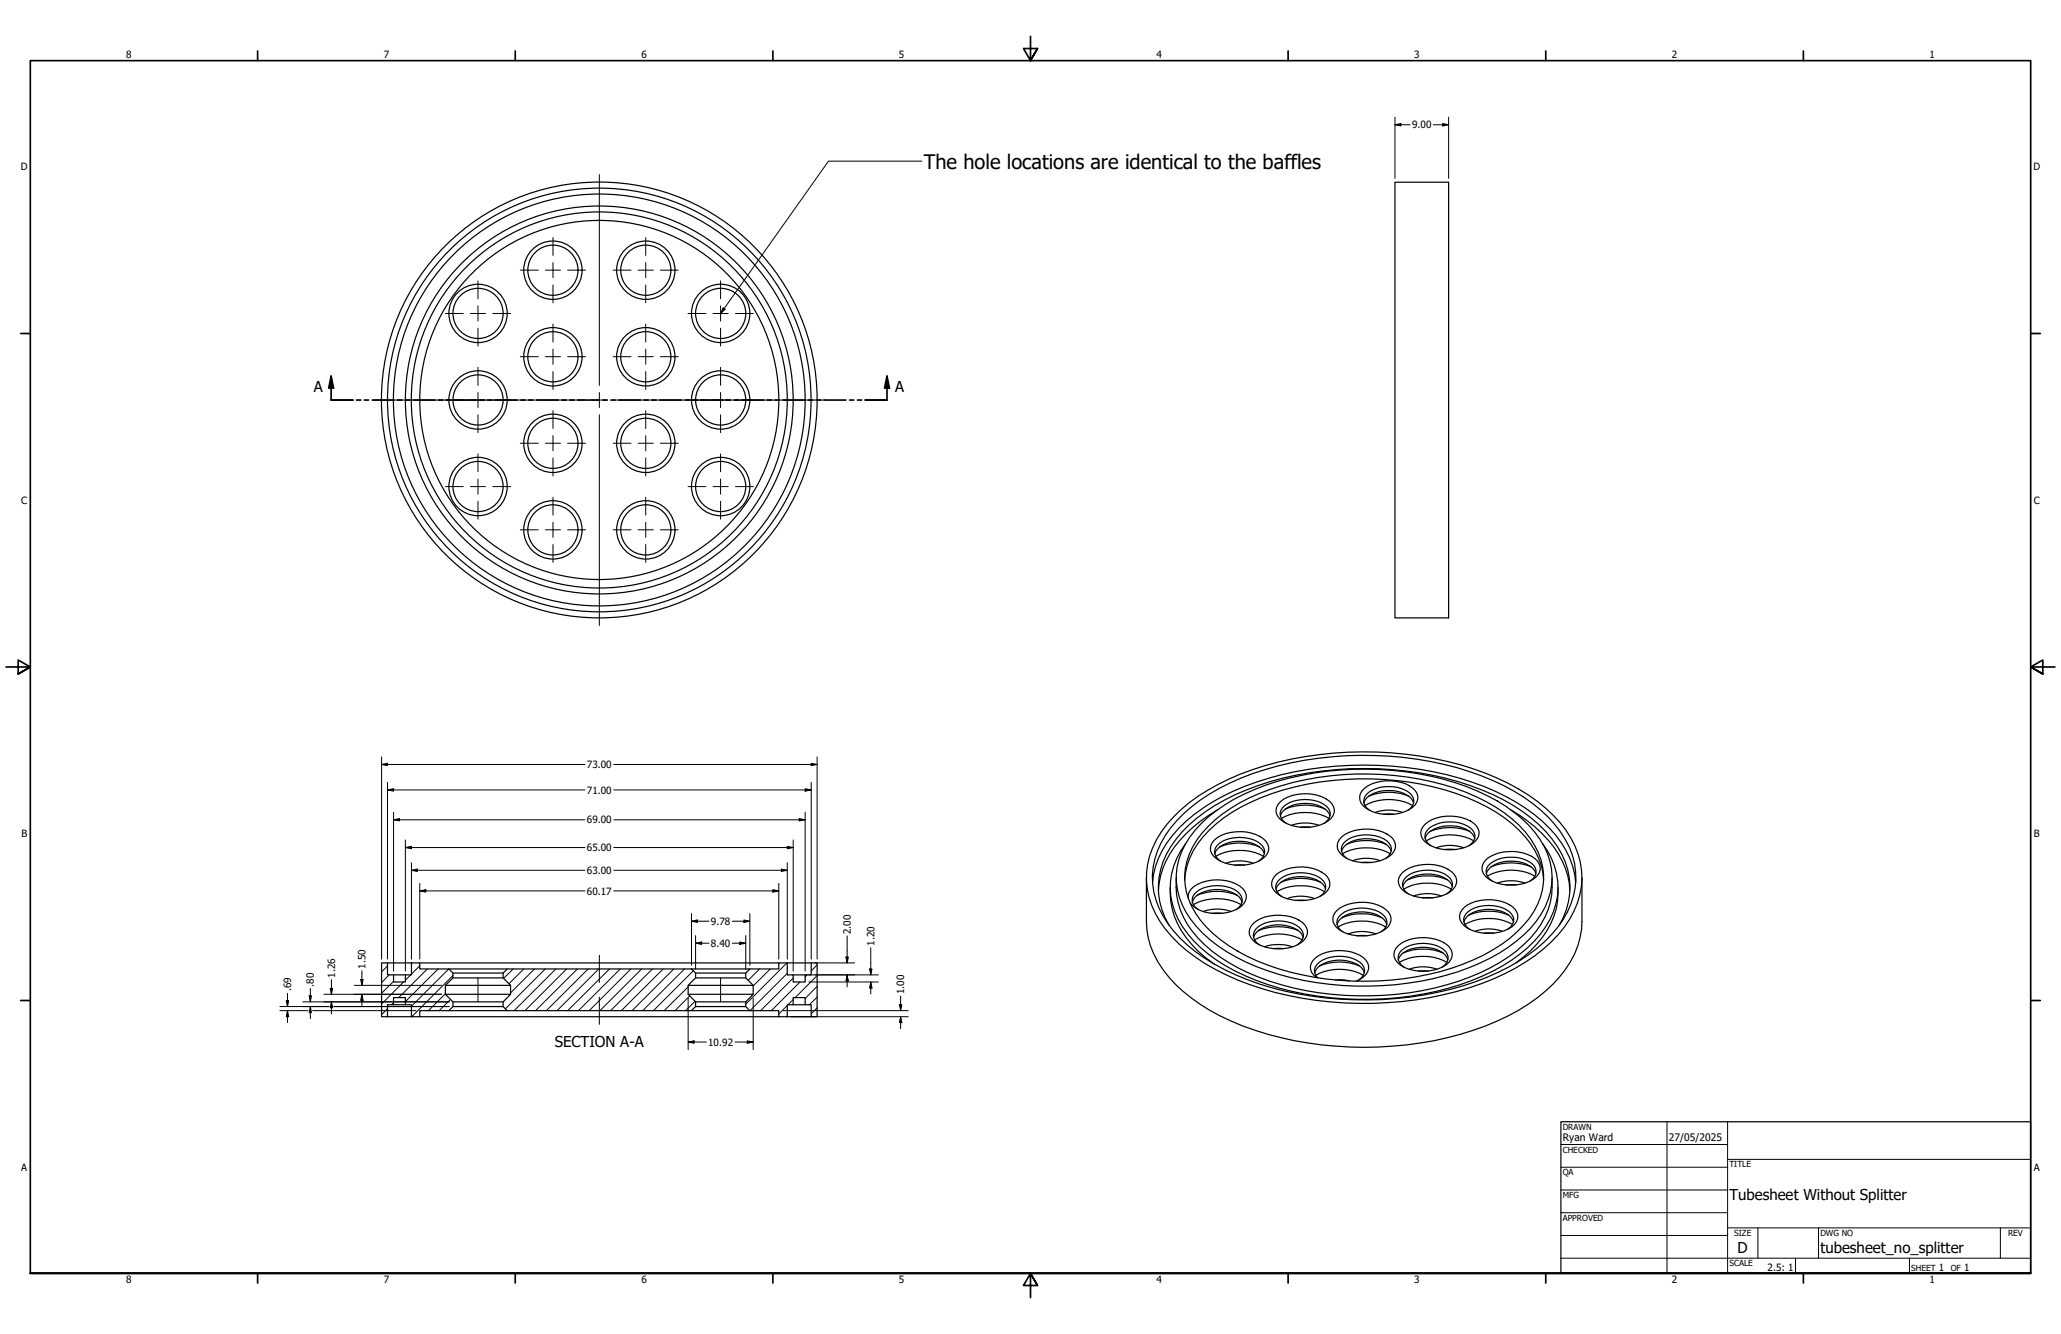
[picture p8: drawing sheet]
<svg xmlns="http://www.w3.org/2000/svg" width="864mm" height="559mm" viewBox="0 0 864 559" stroke-linecap="round" stroke-linejoin="round" font-family="sans-serif">
<!-- layer: Hatch (ANSI) -->
<g fill="none" stroke="#000" stroke-width=".42">
<path d="M162.4 404.6l-2.5 2.5M163.1 408.4l-3.2 3.2M164.9 411.1l-5 5M169.1 411.4l-9.2 9.2M172.1 408.4l-2.2 2.2M172.6 403.4l-.2 .2M175.9 404.6l-3.5 3.5M179.1 405.9l-12 12M183.6 405.9l-13.7 13.6M186.6 416.2l-7.1 7.2M188 405.9l-15.6 15.6M188.8 418.7l-4.8 4.7"/>
<path d="M189.8 408.6l-17.3 17.3M215 405.9l-4 3.9M219.5 405.9l-6.2 6.2M224 405.9l-10.1 10M228.5 405.9l-16.7 16.7M232.9 405.9l-17.4 17.5M237.4 405.9l-17.4 17.5M241.9 405.9l-17.5 17.5M246.4 405.9l-17.5 17.5M250.9 405.9l-17.5 17.5M255.4 405.9l-17.5 17.5M259.9 405.9l-17.5 17.5"/>
<path d="M264.4 405.9l-17.5 17.5M268.9 405.9l-17.5 17.5M273.4 405.9l-17.6 17.5M277.9 405.9l-17.6 17.5M282.3 405.9l-17.4 17.5M286.8 405.9l-17.5 17.5M288.4 413.4l-10.1 10M289 417.2l-6.2 6.2M290.5 406.7l-16.7 16.7M291.3 419.4l-4 4M318.3 405.9l-4.8 4.8M322.8 405.9l-7.2 7.1"/>
<path d="M329.8 403.4l-17.3 17.2M329.9 407.7l-15.6 15.7M332.4 418.7l-2.2 2.2M332.4 409.7l-13.7 13.7M335.2 411.4l-12 12M338.2 408.4l-.8 .8M342.4 417.7l-3.2 3.2M342.4 413.2l-5 5M342.4 408.7l-9.2 9.2M342.4 404.2l-2.5 2.5M162.4 422.5l-2.5 2.6M164.9 420.1l-.8 .8"/>
<path d="M329.9 425.7l-.2 .2M329.9 421.2l-3.6 3.6M342.4 422.1l-2.5 2.6"/>
</g>
<!-- layer: Visible (ANSI) -->
<g fill="none" stroke="#000" stroke-width=".51">
<path d="M584.5 76.3h22.5v182.5h-22.5zM510 339.3a53.3 53.3 0 0 0-21.4 21.4 32.5 32.5 0 0 0-3.2 12.2M536.6 335.8a18 18 0 0 1 20.4-.3 4.8 4.8 0 0 1-.4 8.3 18 18 0 0 1-20.3-.8 4.6 4.6 0 0 1 .3-7.2zM538.5 339a21.5 21.5 0 0 1 16.8 0M571.5 336.4a8.8 8.8 0 0 1 7.4-5.1 13.3 13.3 0 0 1 13 3.9l.4 1.2M571.6 330.4a17.7 17.7 0 0 1 20.3-.3 4.8 4.8 0 0 1-.3 8.3 17.9 17.9 0 0 1-20.3-.8 4.7 4.7 0 0 1 .3-7.2zM571.9 337.4a20.8 20.8 0 0 1 20 0M573.5 333.5a22.1 22.1 0 0 1 16.8 0M573.9 339.5a4.5 4.5 0 0 1-2.5-4.4 4.5 4.5 0 0 1 3.3-3.9 15 15 0 0 1 16.7 1.8 4.2 4.2 0 0 1-1.5 6.5M633.2 339.3a53.3 53.3 0 0 1 21.4 21.4 29.6 29.6 0 0 1 3.2 12.2M491.7 342.2a86.1 86.1 0 0 1 38.5-21.5 150.2 150.2 0 0 1 92 3.1 74.5 74.5 0 0 1 33.9 23.9 32.8 32.8 0 0 1-.7 40.7 71.2 71.2 0 0 1-29.5 21.6 147.7 147.7 0 0 1-107.3 .5 74.1 74.1 0 0 1-30.3-21.3 33.2 33.2 0 0 1 .6-43.9zM496 340.8a89.2 89.2 0 0 1 39.6-20 146.8 146.8 0 0 1 85 4.1 71.1 71.1 0 0 1 33.3 23.5 31.9 31.9 0 0 1-1.2 40 71.1 71.1 0 0 1-29.6 21 144.9 144.9 0 0 1-100.5 .9 74.3 74.3 0 0 1-30.9-20.3 32.4 32.4 0 0 1-1.2-43.2z"/>
<path d="M496.8 353.4a29.3 29.3 0 0 0 .9 37.8 66.2 66.2 0 0 0 28.8 19.5 132.7 132.7 0 0 0 90.2 0 66.9 66.9 0 0 0 28.8-19.5 29.4 29.4 0 0 0 .9-37.8M503.3 345a82.8 82.8 0 0 1 41.7-20.1 128.2 128.2 0 0 1 73.9 6.4 59.3 59.3 0 0 1 26.3 20.2 28.1 28.1 0 0 1-1.5 34.5 65.2 65.2 0 0 1-28.2 19.4 127.4 127.4 0 0 1-93.4-2.4 55.7 55.7 0 0 1-25.1-20.8 28.4 28.4 0 0 1 3.7-34.3zM506.2 346.3a70.4 70.4 0 0 1 30.8-17.2 123.5 123.5 0 0 1 77.4 2.8 58.9 58.9 0 0 1 26.8 19.3 27.4 27.4 0 0 1-2.8 36.4 68.8 68.8 0 0 1-29.8 17.8 123.2 123.2 0 0 1-82-2.9 56.3 56.3 0 0 1-25.6-19.9 27 27 0 0 1 2.6-33.5zM509 357.6a8.6 8.6 0 0 1 7.4-5 13.2 13.2 0 0 1 12.9 3.9l.5 1.1M509.1 351.7a18 18 0 0 1 20.4-.3 4.8 4.8 0 0 1-.4 8.3 18 18 0 0 1-20.3-.8 4.6 4.6 0 0 1 .3-7.2zM509.5 358.7a21.3 21.3 0 0 1 19.9 0M511 354.8a21.5 21.5 0 0 1 16.8 0M536.5 341.8a8.6 8.6 0 0 1 7.4-5.1 13.2 13.2 0 0 1 12.9 3.9l.5 1.2M536.9 342.8a21.4 21.4 0 0 1 20 0M538.9 344.9a4.3 4.3 0 0 1-.5-7.5 15.6 15.6 0 0 1 17 0 4.2 4.2 0 0 1-.5 7.5M541.1 345.8a16.8 16.8 0 0 1 11.6 0M544.8 346.5h4.3"/>
<path d="M562.1 356.6a8.6 8.6 0 0 1 7.4-5 13.1 13.1 0 0 1 13 3.8l.4 1.2M562.2 350.6a17.4 17.4 0 0 1 21.5 .8 4.8 4.8 0 0 1-1.5 7.2 18.6 18.6 0 0 1-19.1 .2 4.9 4.9 0 0 1-.9-8.2zM562.5 357.6a21.3 21.3 0 0 1 20 0M564.1 353.8a22.1 22.1 0 0 1 16.8 0M564.5 359.7a4.2 4.2 0 0 1-.5-7.5 15.6 15.6 0 0 1 17.1 0 4.3 4.3 0 0 1-.6 7.5M576.1 340.4a16.9 16.9 0 0 1 11.7 0M579.8 341.1h4.3M597.2 351.2a8.6 8.6 0 0 1 7.4-5.1 13.2 13.2 0 0 1 12.9 3.9l.5 1.2M597.2 345.2a17.7 17.7 0 0 1 20.4-.3 4.8 4.8 0 0 1-.3 8.3 18 18 0 0 1-20.4-.8 4.6 4.6 0 0 1 .3-7.2zM597.6 352.2a20.8 20.8 0 0 1 19.9 0M599.2 348.3a22.1 22.1 0 0 1 16.7 0M599.6 354.3a4.5 4.5 0 0 1-2.5-4.5 4.5 4.5 0 0 1 3.2-3.9 15 15 0 0 1 16.8 1.9 4.3 4.3 0 0 1-1.6 6.5"/>
<path d="M601.7 355.2a16.8 16.8 0 0 1 11.6 0M605.4 355.9h4.3M622.8 360a18.1 18.1 0 0 1 20.5-.3 4.9 4.9 0 0 1-.4 8.3 18 18 0 0 1-20.3-.8 4.7 4.7 0 0 1 .2-7.2zM480.4 367.7v18.3a37.6 37.6 0 0 0 12.2 26.4 87 87 0 0 0 38.6 20.9 150.2 150.2 0 0 0 91.1-3.5 77.1 77.1 0 0 0 31.1-20.5 35.9 35.9 0 0 0 9.5-23.3v-18.3M482.9 369.7a38.7 38.7 0 0 1 14.1-25.7 92.3 92.3 0 0 1 40.1-19.5 147.4 147.4 0 0 1 84.6 4.9 74.2 74.2 0 0 1 30.3 20.5 35.3 35.3 0 0 1 8.3 19.8M490.3 371.7a33.1 33.1 0 0 0 11.5 26.6l6.3 5.1M492.8 367.7a33.1 33.1 0 0 0 12 28.1 81.7 81.7 0 0 0 37.3 18.1 128.2 128.2 0 0 0 78-6.4 57.1 57.1 0 0 0 25.5-20.2 30.5 30.5 0 0 0 4.8-19.6M496.4 368.7a33 33 0 0 1 13.1-23.5 88.1 88.1 0 0 1 43.3-17.6 122.8 122.8 0 0 1 62 6.5 58.3 58.3 0 0 1 26.5 19.3 29.7 29.7 0 0 1 5.5 15.3M497.8 376.1a6.9 6.9 0 0 1 5.8-6.5 18 18 0 0 1 17.2 2.7 4.8 4.8 0 0 1-.6 7.3 18.1 18.1 0 0 1-20.5-.3l-1-1M499.6 377.9a8.3 8.3 0 0 1 7.4-5 13.3 13.3 0 0 1 13 3.8l.4 1.2M500.1 378.9a21.3 21.3 0 0 1 19.9 0M501.6 375a22.1 22.1 0 0 1 16.8 0"/>
<path d="M511.4 360.7a4.5 4.5 0 0 1-2.4-4.4 4.5 4.5 0 0 1 3.2-3.9 15.3 15.3 0 0 1 16.8 1.9 4.3 4.3 0 0 1-1.6 6.4M513.6 361.6a16.8 16.8 0 0 1 11.6 0M517.3 362.4h4.3M534.6 372.4a8.6 8.6 0 0 1 7.4-4.9 13.1 13.1 0 0 1 13 3.8l.4 1.1M534.7 366.5a17.4 17.4 0 0 1 21.5 .8 4.8 4.8 0 0 1-1.5 7.2 18.5 18.5 0 0 1-19 .2 4.9 4.9 0 0 1-1-8.2zM535.1 373.5a21.3 21.3 0 0 1 19.9 0M536.6 369.6a21.3 21.3 0 0 1 16.8 0M537.1 375.5a4.3 4.3 0 0 1-.6-7.4 15.6 15.6 0 0 1 17.1 0 4.3 4.3 0 0 1-.6 7.4M539.2 376.4a16.7 16.7 0 0 1 11.7 0M542.9 377.2h4.3M566.7 360.6a16.9 16.9 0 0 1 11.7 0M570.4 361.3h4.3"/>
<path d="M587.8 371.3a8.4 8.4 0 0 1 7.4-4.9 13 13 0 0 1 12.9 3.9l.5 1M587.8 365.4a18 18 0 0 1 20.4-.3 4.9 4.9 0 0 1-.3 8.3 18.8 18.8 0 0 1-19.1 .3 5 5 0 0 1-1-8.3zM588.2 372.4a21.3 21.3 0 0 1 19.9 0M589.8 368.6a22.1 22.1 0 0 1 16.8 0M590.2 374.5a4.2 4.2 0 0 1-.5-7.5 15.5 15.5 0 0 1 17 0 4.2 4.2 0 0 1-.5 7.5M592.3 375.3a16.9 16.9 0 0 1 11.7 0M596 376.1h4.3M622.8 366a8.6 8.6 0 0 1 7.4-5.1 13.2 13.2 0 0 1 12.9 3.9l.5 1.2M623.2 367a20.8 20.8 0 0 1 19.9 0M624.8 363.1a22.3 22.3 0 0 1 16.8 0M625.2 369.1a4.3 4.3 0 0 1-.6-7.5 15.6 15.6 0 0 1 17.1 0 4.3 4.3 0 0 1-.5 7.5M627.4 370a16.7 16.7 0 0 1 11.6 0"/>
<path d="M631 370.6h4.3M652.8 371.7a33.1 33.1 0 0 1-11.5 26.6l-6.2 5.1M489.8 387.5a30.9 30.9 0 0 1 3.1-36.1 71.5 71.5 0 0 1 34.3-22.3 141.2 141.2 0 0 1 93.7 1.8 68.8 68.8 0 0 1 29.4 20.5 31 31 0 0 1 3.1 36.1M502 381a4.3 4.3 0 0 1-.5-7.5 15.5 15.5 0 0 1 17 0 4.3 4.3 0 0 1-.5 7.5M504.2 381.8a16.9 16.9 0 0 1 11.7 0M507.9 382.6h4.3M525.3 392.7a8.3 8.3 0 0 1 7.4-5 15 15 0 0 1 12.1 2.8l1.2 2.2M525.3 386.7a18 18 0 0 1 20.4-.3 4.9 4.9 0 0 1-.3 8.3 18.5 18.5 0 0 1-19.1 .3 4.9 4.9 0 0 1-1-8.3zM525.7 393.7a21.4 21.4 0 0 1 20 0M527.2 389.8a22.3 22.3 0 0 1 16.9 0M527.7 395.8a4.3 4.3 0 0 1-.6-7.5 15.6 15.6 0 0 1 17.1 0 4.3 4.3 0 0 1-.6 7.5M529.8 396.6a17.8 17.8 0 0 1 11.7 0"/>
<path d="M533.5 397.4h4.3M560.3 387.2a8.6 8.6 0 0 1 7.4-4.9 13 13 0 0 1 12.9 3.8l.5 1.1M560.3 381.3a18 18 0 0 1 20.4-.3 4.9 4.9 0 0 1-.3 8.3 18.6 18.6 0 0 1-19.1 .2 4.9 4.9 0 0 1-1-8.2zM560.7 388.3a21.3 21.3 0 0 1 19.9 0M562.3 384.4a22.1 22.1 0 0 1 16.8 0M562.7 390.3a4.2 4.2 0 0 1-.5-7.4 15.5 15.5 0 0 1 17 0 4.2 4.2 0 0 1-.5 7.4M564.8 391.2a16.9 16.9 0 0 1 11.7 0M568.5 392h4.3M586 396a18 18 0 0 1 20.4-.2 4.9 4.9 0 0 1-.4 8.3 18.8 18.8 0 0 1-19.1 .3 4.9 4.9 0 0 1-.9-8.4zM587.9 399.2a22.3 22.3 0 0 1 16.8 0M613.4 386.1a8.4 8.4 0 0 1 7.4-4.9 12.8 12.8 0 0 1 12.9 3.9l.5 1M613.5 380.2a18 18 0 0 1 20.4-.3 4.9 4.9 0 0 1-.4 8.3 18.8 18.8 0 0 1-19.1 .3 4.9 4.9 0 0 1-.9-8.3z"/>
<path d="M613.8 387.2a21.4 21.4 0 0 1 20 0M615.4 383.3a22.3 22.3 0 0 1 16.8 0M615.8 389.3a4.3 4.3 0 0 1-.5-7.5 15.6 15.6 0 0 1 17 0 4.2 4.2 0 0 1-.5 7.5M618 390.1a16.8 16.8 0 0 1 11.6 0M621.7 390.9h4.3M159.9 403.4h2.5v5h2.5v3h5v-3h2.5v-5h3.5v2.5h12.2l1.7 1.7v2l-3.2 3.2v3.7l3.2 3.2v1.9l-1.7 1.8h-12.2v2.5h-3.5v-5h-2.5v-3h-5v3h-2.5v5h-2.5zM162.4 403.4h10M164.9 408.4h5M175.9 403.4h150.4M186.6 416.5h27.3M186.6 412.8h27.3M188.1 405.9h24.4"/>
<path d="M189.8 419.7h21M189.8 409.6h21M189.8 407.6h21M210.8 407.6l1.7-1.7h77.3l1.7 1.7v2l-3.1 3.2v3.7l3.1 3.2v1.9l-1.7 1.8h-77.3l-1.7-1.8v-1.9l3.1-3.2v-3.7l-3.1-3.2zM288.4 416.5h27.2M288.4 412.8h27.2M289.8 405.9h24.4M291.5 419.7h21M291.5 409.6h21M291.5 407.6h21M314.2 405.9h12.1v-2.5h3.6v5h2.5v3h5v-3h2.5v-5h2.5v22.5h-2.5v-5h-2.5v-3h-5v3h-2.5v5h-3.6v-2.5h-12.1l-1.7-1.8v-1.9l3.1-3.2v-3.7l-3.1-3.2v-2zM329.9 403.4h10"/>
<path d="M332.4 408.4h5M550.9 407.5a8.5 8.5 0 0 1 7.4-5 15.1 15.1 0 0 1 12.1 2.8l1.3 2.2M551.3 408.6a20.8 20.8 0 0 1 19.9 0M551.6 409.5a5.1 5.1 0 0 1-2.5-4.8 5.1 5.1 0 0 1 3.3-4.3 18.6 18.6 0 0 1 18.8 .7 4.8 4.8 0 0 1 .1 8.2l-3 1.7M552.1 409.6a4 4 0 0 1 .7-6.5 15 15 0 0 1 18.1 1 4.3 4.3 0 0 1-1.6 6.5M552.9 404.6a22.1 22.1 0 0 1 16.8 0M559.6 410.5h4l1.9 .4M585.9 402a8.4 8.4 0 0 1 7.4-4.9 12.8 12.8 0 0 1 12.9 3.8l.5 1.1M586.4 403.1a21.3 21.3 0 0 1 19.9 0M588.3 405.1a4.5 4.5 0 0 1-2.4-4.4 4.5 4.5 0 0 1 3.2-3.9 15.3 15.3 0 0 1 16.8 1.9 4.2 4.2 0 0 1-1.6 6.4M590.5 406a16.8 16.8 0 0 1 11.6 0M594.2 406.8h4.3"/>
<path d="M162.4 425.9h10M164.9 420.9h5M175.9 425.9h150.4M188.1 423.4h24.4M189.8 421.6h21M289.8 423.4h24.4M291.5 421.6h21M329.9 425.9h10M332.4 420.9h5"/>
<circle cx="231.7" cy="113.2" r="12.2"/>
<circle cx="231.7" cy="113.2" r="10.5"/>
<circle cx="270.6" cy="113.2" r="12.2"/>
<circle cx="270.6" cy="113.2" r="10.5"/>
<circle cx="200.3" cy="131.3" r="12.2"/>
<circle cx="200.3" cy="131.3" r="10.5"/>
<circle cx="302" cy="131.3" r="12.2"/>
<circle cx="302" cy="131.3" r="10.5"/>
<circle cx="231.7" cy="149.4" r="12.2"/>
<circle cx="231.7" cy="149.4" r="10.5"/>
<circle cx="270.6" cy="149.4" r="12.2"/>
<circle cx="270.6" cy="149.4" r="10.5"/>
<circle cx="200.3" cy="167.5" r="12.2"/>
<circle cx="200.3" cy="167.5" r="10.5"/>
<circle cx="251.1" cy="167.5" r="91.3"/>
<circle cx="251.1" cy="167.5" r="81.3"/>
<circle cx="251.1" cy="167.5" r="78.8"/>
<circle cx="251.1" cy="167.5" r="75.2"/>
<circle cx="251.1" cy="167.5" r="86.3"/>
<circle cx="251.1" cy="167.5" r="88.8"/>
<circle cx="302" cy="167.5" r="12.2"/>
<circle cx="302" cy="167.5" r="10.5"/>
<circle cx="231.7" cy="185.7" r="12.2"/>
<circle cx="231.7" cy="185.7" r="10.5"/>
<circle cx="270.6" cy="185.7" r="12.2"/>
<circle cx="270.6" cy="185.7" r="10.5"/>
<circle cx="200.3" cy="203.8" r="12.2"/>
<circle cx="200.3" cy="203.8" r="10.5"/>
<circle cx="302" cy="203.8" r="12.2"/>
<circle cx="302" cy="203.8" r="10.5"/>
<circle cx="231.7" cy="222" r="12.2"/>
<circle cx="231.7" cy="222" r="10.5"/>
<circle cx="270.6" cy="222" r="12.2"/>
<circle cx="270.6" cy="222" r="10.5"/>
</g>
<!-- layer: Section Line (ANSI) -->
<g fill="none" stroke="#000" stroke-width=".7">
<path d="M138.7 157.5l1.1 5.1h-2.1zM138.7 157.5v10.1h9.2M371.7 157.5l1 5.1h-2.1zM371.7 157.5v10.1h-9.2M149.4 167.6h1.8M152.7 167.6h1.7M156 167.6h9.1M166.6 167.6h1.8M169.9 167.6h1.8M173.2 167.6h9.1M183.8 167.6h1.8M187.1 167.6h1.8"/>
<path d="M190.4 167.6h9.1M201 167.6h1.8M204.3 167.6h1.8M207.6 167.6h9.1M218.2 167.6h1.8M221.6 167.6h1.7M224.9 167.6h9M235.5 167.6h1.7M238.8 167.6h1.7M242.1 167.6h9M252.7 167.6h1.7M256 167.6h1.7"/>
<path d="M259.3 167.6h9.1M269.9 167.6h1.8M273.2 167.6h1.8M276.5 167.6h9.1M287.1 167.6h1.8M290.4 167.6h1.8M293.7 167.6h9.1M304.3 167.6h1.8M307.6 167.6h1.8M310.9 167.6h9.1M321.5 167.6h1.8M324.8 167.6h1.8"/>
<path d="M328.1 167.6h9.1M338.7 167.6h1.9M342 167.6h1.9M345.3 167.6h9.2M356 167.6h1.8M359.3 167.6h1.8"/>
</g>
<g fill="#000">
<path d="M138.7 157.5l1.1 5.1h-2.1z" fill-rule="evenodd"/>
<path d="M371.7 157.5l1 5.1h-2.1z" fill-rule="evenodd"/>
</g>
<!-- layer: Border (ANSI) -->
<g fill="none" stroke="#000" stroke-width=".7">
<path d="M431.8 15.2v10.2l-2.9-5.1h5.8l-2.9 5.1 2.9-5.1M107.9 21.3v4.1M215.9 21.3v4.1M323.8 21.3v4.1M539.8 21.3v4.1M647.7 21.3v4.1M755.6 21.3v4.1M8.6 139.7h4.1M850.9 139.7h4.1M2.5 279.4h10.2l-5.1-2.9v5.8l5.1-2.9-5.1 2.9M861.1 279.4h-10.2l5.1-2.9v5.8l-5.1-2.9 5.1 2.9M8.6 419.1h4.1"/>
<path d="M850.9 419.1h4.1M12.7 533.4v-508h838.2v508h-838.2h838.2M107.9 533.4v4.1M215.9 533.4v4.1M323.8 533.4v4.1M434.7 538.5l-2.9-5.1 2.9 5.1h-5.8l2.9-5.1v10.2M539.8 533.4v4.1M647.7 533.4v4.1M755.6 533.4v4.1"/>
</g>
<!-- layer: Title (ANSI) -->
<g fill="none" stroke="#000" stroke-width=".42">
<path d="M654 479.4h69.9M698.5 469.9v63.5M723.9 469.9v63.5M654 488.9h69.9M654 498.5h69.9M723.9 485.6h127M654 508h69.9M654 517.5h69.9M723.9 514.3h127M736.6 514.3v12.7M762 514.3v12.7M838.2 514.3v12.7"/>
<path d="M654 527h196.9M752.3 527v6.4M800.1 527v6.4"/>
</g>
<path d="M654 469.9h196.9v63.5h-196.9z" fill="none" stroke="#000" stroke-width=".51"/>
<!-- layer: Dimension (ANSI) -->
<g fill="none" stroke="#000" stroke-width=".42">
<path d="M584.5 52.3l2.5-.5v1zM584.5 52.3h6.4M584.5 49.1v25.6M600.6 52.3h6.4M604.5 51.8l2.5 .5-2.5 .5zM607 49.1v25.6M159.9 317.1v84.7M339.9 319.7l2.5 .5-2.5 .5zM342.4 317.1v84.7M159.9 320.2l2.5-.5v1zM159.9 320.2h85.2M162.4 330.9l2.5-.5v1z"/>
<path d="M162.4 330.9h82.7M162.4 327.7v74.1M257.2 330.9h82.7M257.2 320.2h85.2M337.4 330.4l2.5 .5-2.5 .5zM339.9 327.7v74.1M164.9 343.4l2.5-.5v1zM164.9 343.4h80.2M164.9 340.2v66.6M169.9 355l2.5-.5v1zM169.9 355h75.2M169.9 351.9v54.9"/>
<path d="M257.2 355h75.2M257.2 343.4h80.2M329.9 354.5l2.5 .5-2.5 .5zM332.4 351.9v54.9M334.9 342.9l2.5 .5-2.5 .5zM337.4 340.2v66.6M172.4 364.6l2.5-.6v1.1zM172.4 364.6h72.7M172.4 361.4v40.4M175.9 373.2l2.5-.5v1zM175.9 373.2h69.2M175.9 370v31.8"/>
<path d="M257.2 373.2h69.1M257.2 364.6h72.7M323.8 372.7l2.5 .5-2.5 .5zM326.3 370v31.8M327.4 364l2.5 .6-2.5 .5zM329.9 361.4v40.4M289.8 385.9l2.4-.5v1zM289.8 385.9h7.3M289.8 382.7v21.6M291.5 395.1l2.5-.5v1zM291.5 395.1h5.6M291.5 391.9v14.1"/>
<path d="M306.8 395.1h5.7M306.8 385.9h7.4M309.9 394.6l2.6 .5-2.6 .5zM311.7 385.4l2.5 .5-2.5 .5zM312.5 391.9v14.1M314.2 382.7v21.6M355 392v11.4M364.9 397v11.4M120 419.2h1l-.5 2.4zM120.5 416.1v5.5M126.9 419.7h61.3M129.5 417.1h1l-.5 2.6z"/>
<path d="M130 414.1v5.6M135.7 416.5h49.3M138.4 414h1l-.5 2.5zM138.9 419.7l.5 2.4h-1zM138.9 410.4v6.1M138.9 419.7v5M148.5 412.8h36.5M151.1 410.3h1l-.5 2.5zM151.6 416.5l.5 2.5h-1zM151.6 406.7v6.1M151.6 416.5v5M288.4 418.1v21.6"/>
<path d="M315.6 418.1v21.6M339 408.4h29M339 411.4h29M341.5 403.4h16.6M354.5 400.9h1l-.5 2.5zM355 408.4l.5 2.5h-1zM355 408.4v5M364.4 405.9h1l-.5 2.5zM364.9 411.4l.5 2.5h-1zM364.9 411.4v5M377.4 417.3v6.1M117.3 423.4h11.7"/>
<path d="M117.3 421.6h20.6M120.5 423.4l.5 2.5h-1zM120.5 423.4v5M130 421.6l.5 2.6h-1zM130 421.6v5.1M131 423.4h43.3M139.9 421.6h48.3M288.4 436.5l2.4-.5v1zM288.4 436.5h7.6M308 436.5h7.6M313.1 436l2.5 .5-2.5 .5zM328 423.4h52.6"/>
<path d="M331.5 425.9h49.1M376.9 420.9h1l-.5 2.5zM377.4 425.9l.5 2.5h-1zM377.4 425.9v5"/>
</g>
<g fill="#000">
<path d="M584.5 52.3l2.5-.5v1z" fill-rule="evenodd"/>
<path d="M604.5 51.8l2.5 .5-2.5 .5z" fill-rule="evenodd"/>
<path d="M159.9 320.2l2.5-.5v1z" fill-rule="evenodd"/>
<path d="M162.4 330.9l2.5-.5v1z" fill-rule="evenodd"/>
<path d="M337.4 330.4l2.5 .5-2.5 .5z" fill-rule="evenodd"/>
<path d="M339.9 319.7l2.5 .5-2.5 .5z" fill-rule="evenodd"/>
<path d="M164.9 343.4l2.5-.5v1z" fill-rule="evenodd"/>
<path d="M169.9 355l2.5-.5v1z" fill-rule="evenodd"/>
<path d="M329.9 354.5l2.5 .5-2.5 .5z" fill-rule="evenodd"/>
<path d="M334.9 342.9l2.5 .5-2.5 .5z" fill-rule="evenodd"/>
<path d="M172.4 364.6l2.5-.6v1.1z" fill-rule="evenodd"/>
<path d="M175.9 373.2l2.5-.5v1z" fill-rule="evenodd"/>
<path d="M323.8 372.7l2.5 .5-2.5 .5z" fill-rule="evenodd"/>
<path d="M327.4 364l2.5 .6-2.5 .5z" fill-rule="evenodd"/>
<path d="M289.8 385.9l2.4-.5v1z" fill-rule="evenodd"/>
<path d="M291.5 395.1l2.5-.5v1z" fill-rule="evenodd"/>
<path d="M309.9 394.6l2.6 .5-2.6 .5z" fill-rule="evenodd"/>
<path d="M311.7 385.4l2.5 .5-2.5 .5z" fill-rule="evenodd"/>
<path d="M120 419.2h1l-.5 2.4z" fill-rule="evenodd"/>
<path d="M129.5 417.1h1l-.5 2.6z" fill-rule="evenodd"/>
<path d="M138.4 414h1l-.5 2.5z" fill-rule="evenodd"/>
<path d="M151.1 410.3h1l-.5 2.5z" fill-rule="evenodd"/>
<path d="M151.6 416.5l.5 2.5h-1z" fill-rule="evenodd"/>
<path d="M354.5 400.9h1l-.5 2.5z" fill-rule="evenodd"/>
<path d="M355 408.4l.5 2.5h-1z" fill-rule="evenodd"/>
<path d="M364.4 405.9h1l-.5 2.5z" fill-rule="evenodd"/>
<path d="M364.9 411.4l.5 2.5h-1z" fill-rule="evenodd"/>
<path d="M120.5 423.4l.5 2.5h-1z" fill-rule="evenodd"/>
<path d="M130 421.6l.5 2.6h-1z" fill-rule="evenodd"/>
<path d="M138.9 419.7l.5 2.4h-1z" fill-rule="evenodd"/>
<path d="M288.4 436.5l2.4-.5v1z" fill-rule="evenodd"/>
<path d="M313.1 436l2.5 .5-2.5 .5z" fill-rule="evenodd"/>
<path d="M376.9 420.9h1l-.5 2.5z" fill-rule="evenodd"/>
<path d="M377.4 425.9l.5 2.5h-1z" fill-rule="evenodd"/>
</g>
<!-- layer: Center Mark (ANSI) -->
<g fill="none" stroke="#000" stroke-width=".42">
<path d="M251.1 73.2v88.2M231.7 99.5v7.5M270.6 99.5v7.5M200.3 117.7v7.5M218 113.2h7.6M228.5 113.2h6.4M231.7 110v6.3M231.7 119.4v7.5M237.9 113.2h7.5M256.9 113.2h7.5M267.4 113.2h6.3M270.6 110v6.3"/>
<path d="M270.6 119.4v7.5M276.7 113.2h7.5M301.9 117.7v7.5M186.6 131.3h7.5M197.1 131.3h6.4M200.3 128.1v6.4M200.3 137.5v7.5M206.5 131.3h7.5M231.7 135.8v7.5M270.6 135.8v7.5M288.3 131.3h7.5M298.8 131.3h6.3"/>
<path d="M301.9 128.1v6.4M301.9 137.5v7.5M308.2 131.3h7.5M200.3 153.9v7.5M218 149.4h7.6M228.5 149.4h6.4M231.7 146.2v6.4M231.7 155.6v7.5M237.9 149.4h7.5M256.9 149.4h7.5M267.4 149.4h6.3M270.6 146.2v6.4"/>
<path d="M270.6 155.6v7.5M276.7 149.4h7.5M301.9 153.9v7.5M156.7 167.6h88.3M200.3 164.4v6.4M200.3 173.7v7.5M231.7 172v7.5M248 167.6h6.3M251.1 164.4v6.4M251.1 173.7v88.3M257.3 167.6h88.3M270.6 172v7.5"/>
<path d="M301.9 164.4v6.4M301.9 173.7v7.5M200.3 190.1v7.5M218 185.7h7.6M228.5 185.7h6.4M231.7 182.5v6.3M231.7 191.8v7.6M237.9 185.7h7.5M256.9 185.7h7.5M267.4 185.7h6.3M270.6 182.5v6.3M270.6 191.8v7.6"/>
<path d="M276.7 185.7h7.5M301.9 190.1v7.5M186.6 203.8h7.5M197.1 203.8h6.4M200.3 200.7v6.3M200.3 210v7.5M206.5 203.8h7.5M231.7 208.3v7.5M231.7 218.8v6.3M270.6 208.3v7.5M270.6 218.8v6.3M288.3 203.8h7.5"/>
<path d="M298.8 203.8h6.3M301.9 200.7v6.3M301.9 210v7.5M308.2 203.8h7.5M218 221.9h7.6M228.5 221.9h6.4M231.7 228.1v7.5M237.9 221.9h7.5M256.9 221.9h7.5M267.4 221.9h6.3M270.6 228.1v7.5M276.7 221.9h7.5"/>
</g>
<!-- layer: Centerline (ANSI) -->
<path d="M200.3 409.6v10.1M251.1 400.2v11.3M251.1 417.7v11.4M301.9 409.6v10.1" fill="none" stroke="#000" stroke-width=".42"/>
<!-- layer: Symbol (ANSI) -->
<path d="M303 129l.8 .5-1.9 1.8z" fill-rule="evenodd" fill="#000"/>
<path d="M386.3 67.5h-39.1l-45.1 63.7 1.7-1.7-.8-.5-.9 2.1" fill="none" stroke="#000" stroke-width=".42"/>
<text font-size="8.4" x="387.1" y="70.6">The hole locations are identical to the baffles</text>
<g font-size="6.3">
<text x="131.4" y="164.1">A</text>
<text x="375.2" y="164.1">A</text>
<text x="232.5" y="438.7">SECTION A-A</text>
<text x="724.7" y="502.9">Tubesheet Without Splitter</text>
<text x="728.1" y="524.9">D</text>
<text x="762.8" y="525">tubesheet_no_splitter</text>
</g>
<g font-size="4.3">
<text x="654.8" y="477.8">Ryan Ward</text>
<text x="699.3" y="478">27/05/2025</text>
</g>
<g font-size="4.2">
<text x="52.8" y="24.4">8</text>
<text x="160.8" y="24.4">7</text>
<text x="268.7" y="24.4">6</text>
<text x="376.7" y="24.4">5</text>
<text x="484.6" y="24.4">4</text>
<text x="592.6" y="24.4">3</text>
<text x="700.5" y="24.4">2</text>
<text x="808.5" y="24.4">1</text>
<text x="591.7" y="53.8">9.00</text>
<text x="8.8" y="71.4">D</text>
<text x="852" y="71.4">D</text>
<text x="8.9" y="211.1">C</text>
<text x="852.2" y="211.1">C</text>
<text x="245.9" y="321.8">73.00</text>
<text x="245.9" y="332.4">71.00</text>
<text x="245.9" y="344.9">69.00</text>
<text x="9" y="350.8">B</text>
<text x="852.2" y="350.8">B</text>
<text x="245.9" y="356.6">65.00</text>
<text x="245.9" y="366.1">63.00</text>
<text x="245.9" y="374.7">60.17</text>
<text x="297.9" y="387.4">9.78</text>
<text x="356.5" y="391.3" transform="rotate(-90 356.5 391.3)">2.00</text>
<text x="297.9" y="396.6">8.40</text>
<text x="366.4" y="396.2" transform="rotate(-90 366.4 396.2)">1.20</text>
<text x="153.2" y="405.8" transform="rotate(-90 153.2 405.8)">1.50</text>
<text x="131.6" y="413.3" transform="rotate(-90 131.6 413.3)">.80</text>
<text x="140.4" y="409.6" transform="rotate(-90 140.4 409.6)">1.26</text>
<text x="122" y="415.3" transform="rotate(-90 122 415.3)">.69</text>
<text x="378.9" y="416.4" transform="rotate(-90 378.9 416.4)">1.00</text>
<text x="296.7" y="438">10.92</text>
<text x="8.9" y="490.5">A</text>
<text x="852.2" y="490.5">A</text>
<text x="740.7" y="532.6">2.5: 1</text>
<text x="812.4" y="532.6">1</text>
<text x="823" y="532.6">1</text>
<text x="52.8" y="537.5">8</text>
<text x="160.8" y="537.5">7</text>
<text x="268.7" y="537.5">6</text>
<text x="376.7" y="537.5">5</text>
<text x="484.6" y="537.5">4</text>
<text x="592.6" y="537.5">3</text>
<text x="700.5" y="537.5">2</text>
<text x="808.5" y="537.5">1</text>
</g>
<g font-size="3.5">
<text x="654.8" y="473.2">DRAWN</text>
<text x="654.8" y="482.8">CHECKED</text>
<text x="724.7" y="488.9">TITLE</text>
<text x="654.8" y="492.3">QA</text>
<text x="654.8" y="501.8">MFG</text>
<text x="654.8" y="511.4">APPROVED</text>
<text x="726.7" y="517.7">SIZE</text>
<text x="762.8" y="517.7">DWG NO</text>
<text x="841.4" y="517.7">REV</text>
<text x="724.7" y="530.4">SCALE</text>
<text x="800.9" y="532.6">SHEET</text>
<text x="817.4" y="532.6">OF</text>
</g>
</svg>
